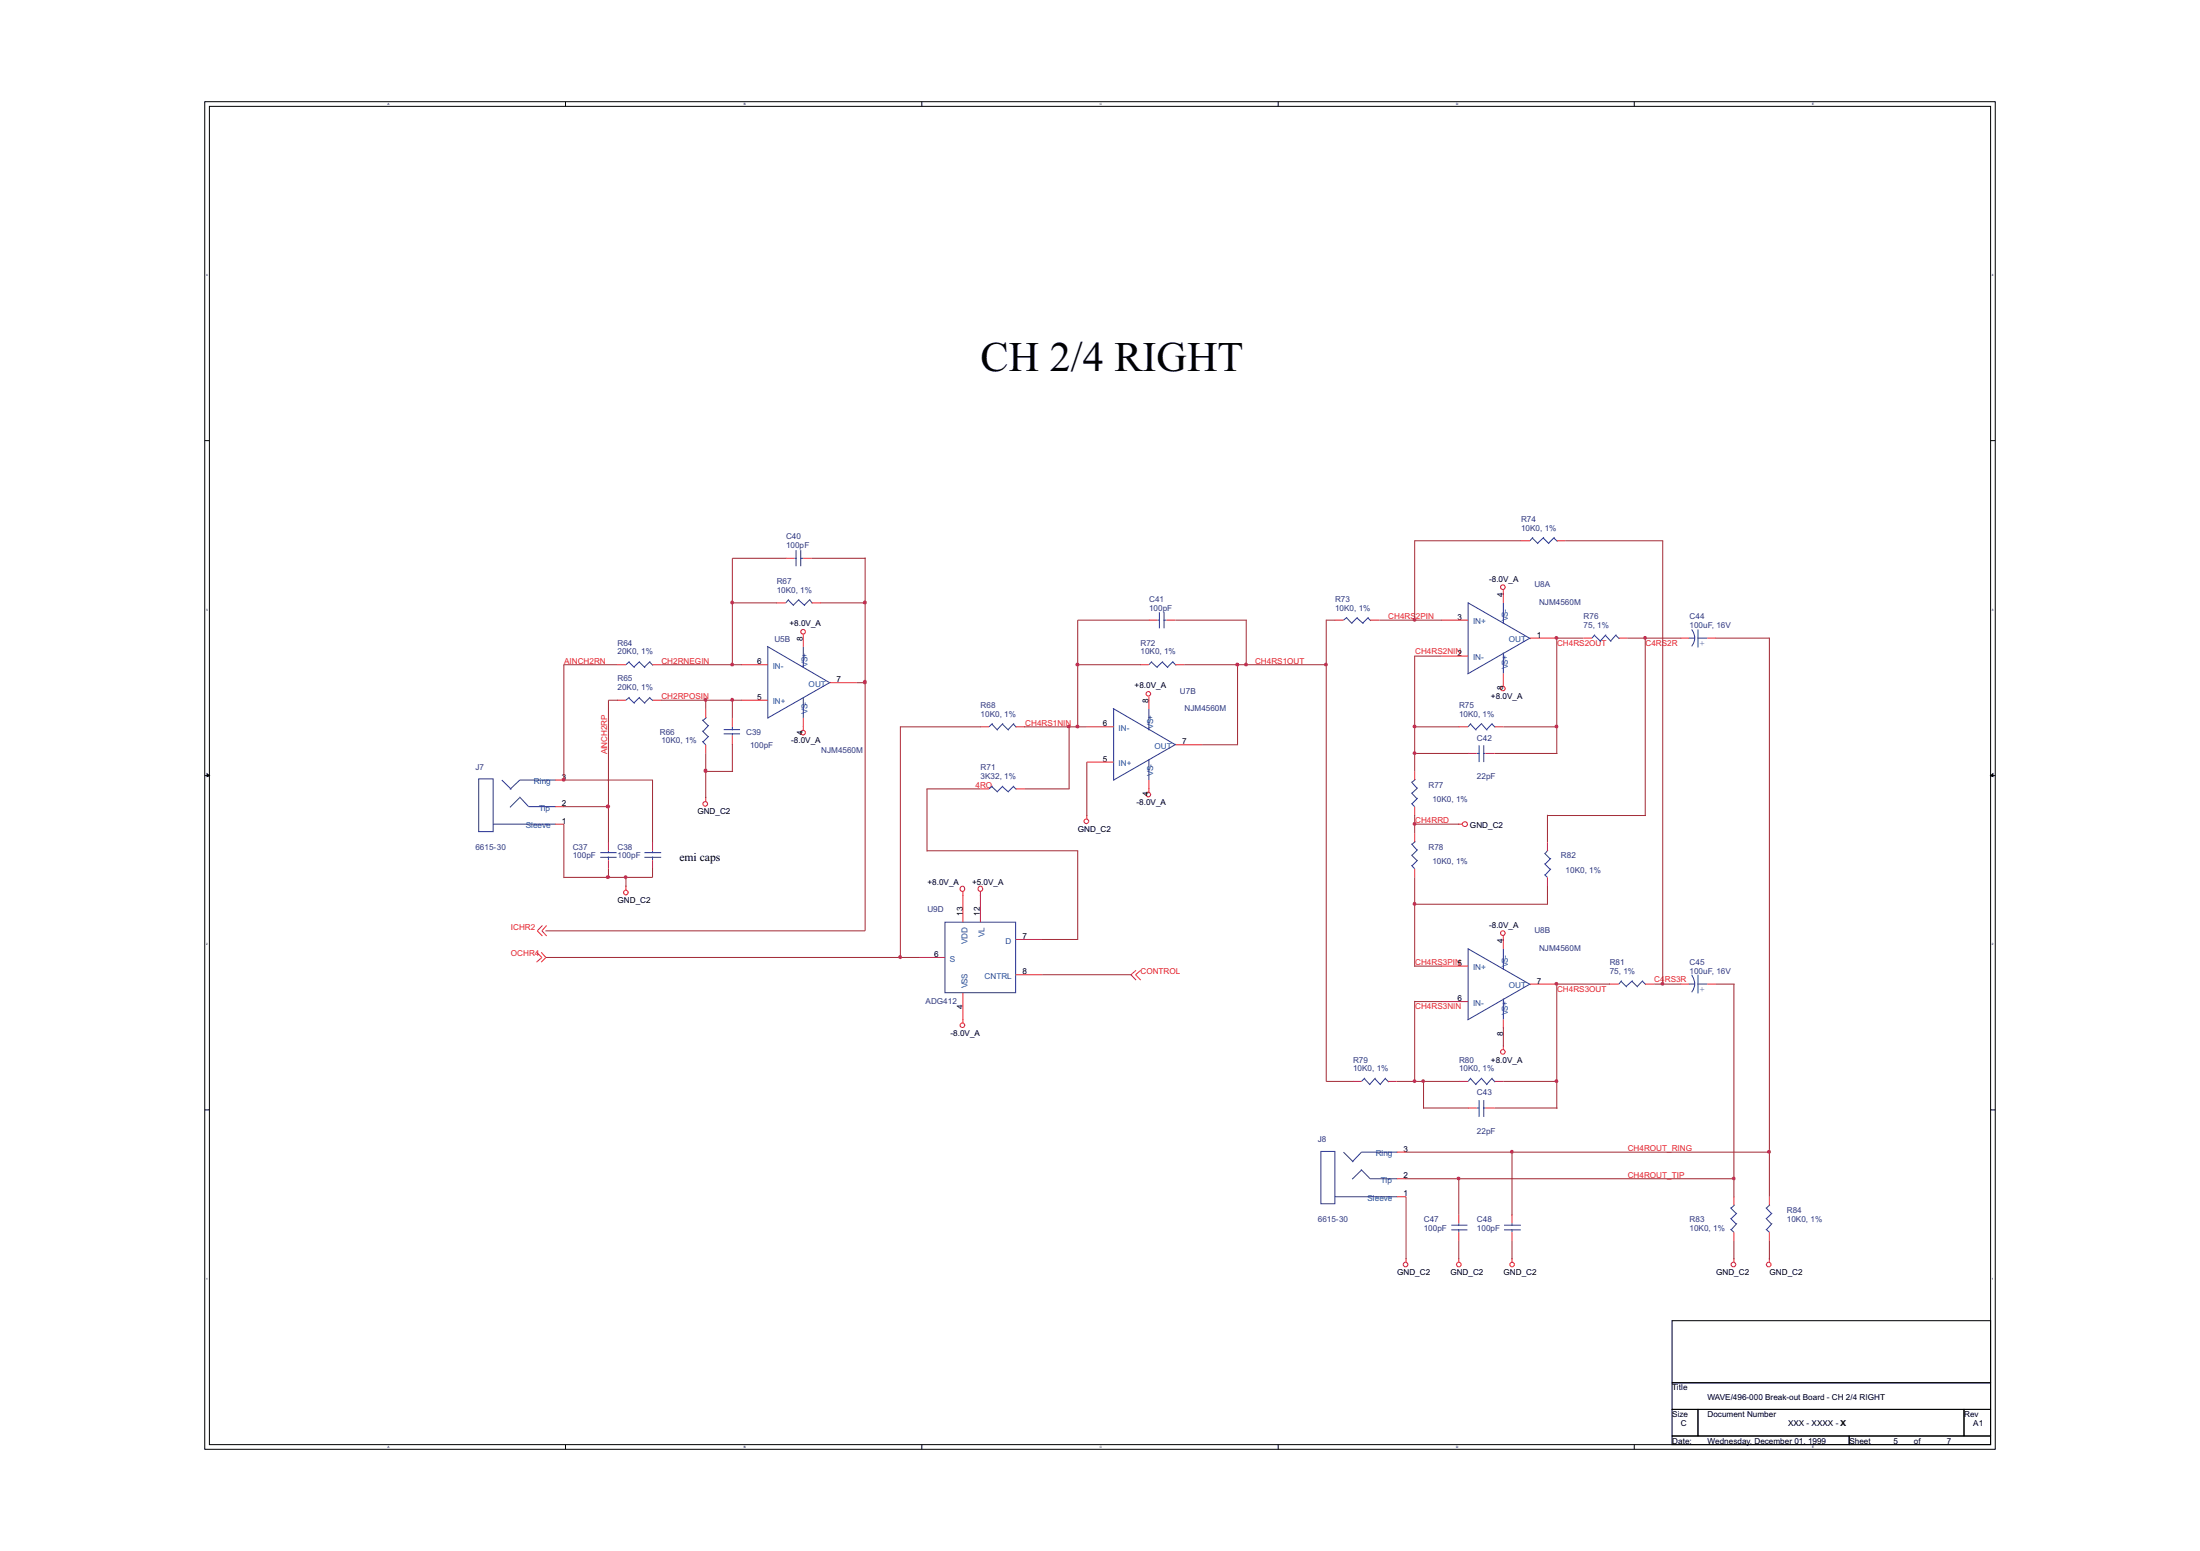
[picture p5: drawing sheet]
<svg xmlns="http://www.w3.org/2000/svg" width="210mm" height="148mm" viewBox="0 0 210 148" stroke-linecap="round" stroke-linejoin="round" font-family="sans-serif">
<g fill="none" stroke="#010202" stroke-width=".1">
<path d="M19.5 9.7h171v128.6h-171zM20 10.1h170v127.8h-170zM54 9.7v.4M88 9.7v.4M122 9.7v.4M156 9.7v.4M19.5 42h.5M190 42h.5M19.5 74h.5M190 74h.5M54 137.9v.4M88 137.9v.4"/>
<path d="M122 137.9v.4M156 137.9v.4M159.6 126h30.4v5.9h-30.4z"/>
</g>
<path d="M19.8 73.8l.2 .2-.2 .1z" fill="#010202"/>
<path d="M19.8 73.8l.2 .2-.2 .1z" fill="none" stroke="#010202" stroke-width=".1"/>
<path d="M190 74l.2-.2v.3z" fill="#010202"/>
<path d="M190 74l.2-.2v.3zM19.5 105.9h.5M190 105.9h.5M159.6 131.9h30.4v2.6h-30.4zM159.6 134.5h2.5v2.5h-2.5zM159.6 137h16.9v.9h-16.9zM162.1 134.5h25.4v2.5h-25.4zM176.5 137h13.5v.9h-13.5zM187.5 134.5h2.5v2.5h-2.5z" fill="none" stroke="#010202" stroke-width=".1"/>
<g fill="none" stroke="#ee2028" stroke-width=".1">
<path d="M74.1 57.5h.9M75 53.3h.8M76.7 53.3h.8M77.5 57.5h.9M109.7 59.2h.8M111.3 59.2h.9M127.4 59.2h.8M130.8 59.2h.9M137.6 59.2h2.5M143.5 56.3v1.2M145.2 51.6h.8M148.6 51.6h.8"/>
<path d="M53 78.6h.8M53 74.4h.8M53 77h.8M58.9 63.4h.8M58.9 66.8h.8M62.3 63.4h.8M62.3 66.8h.8M67.4 67.6v.9M67.4 71.1v.8M67.4 76v.5M69.9 68.5v.9M69.9 70.2v.9"/>
<path d="M70.8 63.4h2.5M70.8 66.8h2.5M76.7 60.6v1.1M76.7 68.5v1.2M79.2 65.1h2.6M93.6 69.4h.8M93.6 75.3h.8M96.9 69.4h.9M96.9 75.3h.9M103.7 77.8v.4M103.7 69.4h2.6M103.7 72.7h2.6"/>
<path d="M108.8 63.4h.9M109.7 66.5v1.1M109.7 74.4v1.2M112.2 63.4h.9M112.2 71.1h2.5M135 73.6v.8M135 77v.8M135 79.5v.9M137.6 62.6h2.5M139.2 78.6h.4M139.2 69.4h.9M140.1 71.9h.9"/>
<path d="M141.8 71.9h.9M142.7 69.4h.8M143.5 64.3v1.2M146 60.9h2.6M151.1 60.9h.9M154.5 60.9h.8M160.4 60.9h.9M163 60.9h.8M51.2 90.9l.5 .5-.5 .4M51.7 90.9l.4 .5-.4 .4M51.8 88.3l-.5 .5 .5 .5M52.2 88.3l-.5 .5 .5 .5"/>
<path d="M58.1 80.4v.8M58.1 82.1v.8M59.7 84.5v.4M62.3 80.4v.8M62.3 82.1v.8M87.7 91.4h2.5M91.9 85.1v2.9M91.9 94.7v2.9M93.6 85.1v2.9M96.9 93h2.6M96.9 89.6h2.6M108.4 92.6l-.4 .4 .4 .5"/>
<path d="M108.9 92.6l-.5 .4 .5 .5M135 82.9v.8M137.6 95.6h2.5M137.6 92.2h2.5M143.5 89.3v1.2M143.5 97.3v.8M143.5 99.8v.4M146 93.9h2.6M147.7 80.4v.8M147.7 83.7v.9M153.6 93.9h.9M157 93.9h.9"/>
<path d="M160.4 93.9h.9M163 93.9h.8M129.1 103.2h.9M132.5 103.2h.8M133.3 109.9h.9M133.3 112.5h.9M133.3 114.2h.9M139.2 115.9v.8M139.2 117.6v.8M139.2 103.2h.9M140.1 105.7h.9M141.8 105.7h.9"/>
<path d="M142.7 103.2h.8M144.3 115.9v.8M144.3 117.6v.8M165.5 114.2v.8M165.5 117.6v.8M168.9 114.2v.8M168.9 117.6v.8M134.2 120.1v.4M139.2 120.1v.4M144.3 120.1v.4M165.5 120.1v.4M168.9 120.1v.4"/>
<circle cx="143.5" cy="56" r=".22"/>
<circle cx="67.3" cy="76.7" r=".21"/>
<circle cx="76.7" cy="69.9" r=".21"/>
<circle cx="76.7" cy="60.3" r=".21"/>
<circle cx="103.7" cy="78.4" r=".22"/>
<circle cx="109.6" cy="66.2" r=".22"/>
<circle cx="109.6" cy="75.8" r=".22"/>
<circle cx="139.8" cy="78.6" r=".23"/>
<circle cx="143.5" cy="65.7" r=".21"/>
<circle cx="59.8" cy="85.2" r=".22"/>
<circle cx="91.9" cy="84.8" r=".23"/>
<circle cx="91.9" cy="97.8" r=".22"/>
<circle cx="93.6" cy="84.8" r=".23"/>
<circle cx="143.5" cy="89" r=".22"/>
<circle cx="143.5" cy="100.4" r=".22"/>
<circle cx="134.2" cy="120.7" r=".22"/>
<circle cx="139.2" cy="120.7" r=".22"/>
<circle cx="144.3" cy="120.7" r=".21"/>
<circle cx="165.5" cy="120.7" r=".22"/>
<circle cx="168.8" cy="120.7" r=".22"/>
</g>
<g fill="none" stroke="#2c3695" stroke-width=".1">
<path d="M75.2 57.2l.6 .6M75.3 57.2l-.3 .3M75.8 53.3h.3M76 52.5v1.5M76.2 57.2l.6 .6M76.3 57.2l-.6 .6M76.4 53.3h.3M76.4 52.5v1.5M77.3 57.2l.2 .4M77.3 57.2l-.5 .6M110.5 59.2h.2M110.7 58.4v1.6"/>
<path d="M111 59.2h.3M111.1 58.4v1.6M128.5 59l.6 .5M128.6 58.9l-.4 .3M129.5 59l.6 .5M129.6 58.9l-.6 .6M130.6 59l.2 .2M130.6 58.9l-.5 .6M140.1 57.5v6.8M140.1 57.5l6 3.5M143.5 57.5v2M146.3 51.3l.5 .6"/>
<path d="M146.3 51.3l-.3 .3M147.3 51.3l.6 .6M147.4 51.3l-.6 .5M148.3 51.3l.4 .4M148.4 51.3l-.6 .5M45.7 74.3h1.4v5.1h-1.4zM47.1 78.6h5.9M47.9 74.4l.9 .9M49.6 76l.9 1h2.5M49.6 76.1l-.9 .9M53 74.4h-3.4l-.9 .9M60 66.6l.6 .5"/>
<path d="M60 63.2l.6 .5M60.1 66.5l-.4 .3M60.1 63.1l-.4 .3M61 66.6l.6 .5M61 63.2l.6 .5M61.1 66.5l-.6 .6M61.1 63.1l-.6 .6M62 66.6l.3 .3M62 63.2l.3 .3M62.1 66.5l-.6 .6M62.1 63.1l-.6 .6M67 70.7l.4 .4"/>
<path d="M67 69.7l.6 .6M67 68.7l.6 .5M67.4 68.5l-.3 .3M67.7 70.2l-.6 .6M67.7 69.2l-.6 .6M69.1 69.6h1.5M69.1 70h1.5M69.9 69.4v.3M69.9 70v.2M73.2 61.7l6 3.4M73.3 61.7v6.9M76.7 61.7v2"/>
<path d="M76.7 66.5v2M79.3 65.1l-6 3.4M94.7 69.1l.5 .6M94.7 75.1l.5 .5M94.7 69l-.3 .4M94.7 75l-.3 .3M95.7 69.1l.6 .6M95.7 75.1l.6 .5M95.7 69l-.5 .6M95.7 75l-.5 .5M96.7 69.1l.3 .3M96.7 75.1l.3 .2"/>
<path d="M96.8 69l-.6 .6M96.8 75l-.6 .5M106.2 67.6l6 3.5M106.3 67.6v6.9M109.7 67.6v2.1M109.7 72.5v1.9M109.9 63.2l.6 .5M110 63.1l-.3 .3M110.9 63.2l.6 .5M111 63.1l-.6 .6M111.9 63.2l.4 .3M112 63.1l-.6 .6"/>
<path d="M112.3 71l-6 3.4M134.7 76.7l.3 .3M134.7 75.7l.6 .5M134.7 74.6l.6 .6M135.1 74.4l-.3 .3M135.3 76.1l-.5 .6M135.3 75.2l-.5 .5M140.4 69.1l.5 .6M140.4 69l-.3 .4M141 71.9h.2M141.2 71.1v1.6M141.4 69.1l.6 .6"/>
<path d="M141.5 69l-.6 .6M141.6 71.9h.2M141.6 71.1v1.6M142.4 69.1l.3 .3M142.5 69l-.6 .6M143.5 62.3v2M146 60.9l-5.9 3.4M152.2 60.6l.6 .6M152.2 60.6l-.2 .3M153.2 60.6l.6 .6M153.3 60.6l-.6 .6M154.2 60.6l.4 .4"/>
<path d="M154.3 60.6l-.6 .6M161.2 60.9h.6M161.5 60.1l.1 .2 .2 .6M161.8 60.9l-.1 .4-.2 .4M162 60.9h1M162.1 60.1v1.7M57.3 81.8h1.6M57.3 81.4h1.6M58.1 81.2v.2M58.1 81.7v.4M61.5 81.8h1.6M61.5 81.4h1.6"/>
<path d="M62.3 81.2v.2M62.3 81.7v.4M90.2 88h6.7v6.7h-6.7zM134.7 82.6l.3 .3M134.7 81.6l.6 .5M134.7 80.5l.6 .6M135.1 80.3l-.3 .3M135.3 82.1l-.5 .5M135.3 81.1l-.5 .5M140.1 90.5v6.8M140.1 90.5l6 3.5M143.5 90.5v2"/>
<path d="M143.5 95.3v2M146 93.9l-5.9 3.4M147.4 83.5l.3 .2M147.4 82.4l.6 .6M147.4 81.4l.6 .6M147.8 81.1l-.3 .4M148 82.9l-.5 .6M148 81.9l-.5 .6M154.7 93.6l.6 .6M154.8 93.6l-.3 .3M155.8 93.6l.5 .6M155.8 93.6l-.6 .5"/>
<path d="M156.8 93.6l.3 .4M156.8 93.6l-.5 .5M161.2 93.9h.6M161.5 93l.3 .9M161.8 93.9l-.2 .5-.1 .3M162 93.9h1M162.1 93v1.8M126.1 109.9h1.3v5h-1.3zM127.4 114.2h6M128.2 109.9l1 1M129.9 111.6l.9 .9h2.6M130 111.7l-.9 .8"/>
<path d="M130.2 102.9l.6 .6M130.3 102.9l-.3 .3M131.2 102.9l.6 .6M131.3 102.9l-.6 .6M132.2 102.9l.4 .4M132.3 102.9l-.6 .6M133.4 109.9h-3.4l-.9 1M138.5 117.4h1.6M138.5 116.9h1.6M139.2 116.7v.3M139.2 117.3v.3M140.4 102.9l.5 .6"/>
<path d="M140.4 102.9l-.3 .3M141 105.7h.2M141.2 105v1.6M141.4 102.9l.6 .6M141.5 102.9l-.6 .6M141.6 105.7h.2M141.6 105v1.6M142.4 102.9l.3 .4M142.5 102.9l-.6 .6M143.6 117.4h1.6M143.6 116.9h1.6M144.3 116.7v.3"/>
<path d="M144.3 117.3v.3M165.2 116.2l.5 .6M165.2 117.3l.3 .3M165.2 115.2l.5 .6M165.6 115l-.4 .3M165.8 116.7l-.6 .7M165.8 115.8l-.6 .5M168.6 117.3l.3 .3M168.6 116.2l.5 .6M168.6 115.2l.5 .6M168.9 115l-.3 .3M169.2 116.7l-.6 .7"/>
<path d="M169.2 115.8l-.6 .5"/>
</g>
<g fill="none" stroke="#a22934" stroke-width=".1">
<path d="M69.9 57.5h4.3M75.1 53.3h-5.2v10.2M77.5 53.3h5.1M78.3 57.5h4.3M82.6 53.2v35.6h-30.5M109.7 59.2h-6.8v10.2M112.2 59.2h6.8M119 59.2v4.3M126.6 59.2h.9M126.6 59.1v44.1h2.6M131.7 59.2h5.9M135 51.6v7.6"/>
<path d="M135 51.6h10.2M149.4 51.6h9.4M158.7 51.6v42.4M53.8 63.4h5.1M53.8 77h4.3M53.8 74.4h8.5M53.8 63.4v11.1M53.8 78.6v5.2M59 66.8h-.9v13.6M62.3 74.4v6M63.1 66.8h7.7M63.1 63.4h7.7"/>
<path d="M67.4 66.7v.9M67.4 71.9v4.2M67.4 73.6h2.6M69.9 66.7v1.8M69.9 71v2.6M81.8 65.1h.8M85.9 69.4h7.7M85.9 69.3v22.1M88.4 75.3h5.2M88.5 75.3v6M97.8 69.4h5.9M97.8 75.3h4.3"/>
<path d="M102 69.3v6M102.9 63.4h6M103.7 72.7v5.2M113.1 63.4h13.5M114.7 71.1h3.5M118.1 63.4v7.7M135 62.6h2.6M135 69.4h4.3M135 62.6v11M135 77.8v1.7M135 71.9h5.2M135 78.6h4.3"/>
<path d="M142.7 71.9h6M143.5 69.4h5.2M147.7 77.8v2.6M147.7 77.8h9.4M148.5 60.9h2.6M148.6 60.8v11.1M155.3 60.9h5.2M157 60.8v17M163.7 60.9h5.2M168.9 60.8v53.4M52.1 91.4h35.6M58.1 82.9v.9"/>
<path d="M59.7 83.7v.9M62.3 82.8v.9h-8.5M88.5 81.2h14.4M99.4 89.6h3.5M99.5 93h8.5M102.9 81.2v8.5M135 83.7v8.6M135 95.5v7.7M135 92.2h2.6M135 95.6h2.6M135 86.3h12.8M143.5 98v1.8"/>
<path d="M147.7 84.5v1.8M153.7 93.9h-5.1v11.9M157.9 93.9h2.6M163.8 93.9h1.8M165.5 93.9v20.4M133.3 103.2h6M134.2 112.5h31.3M134.2 114.2v6M134.2 109.9h34.7M135.9 105.7h4.3M135.9 103.2v2.6M139.2 112.4v3.5"/>
<path d="M139.2 118.4v1.8M142.7 105.7h6M143.5 103.2h5.2M144.3 109.9v6.1M144.3 118.4v1.8M165.5 118.4v1.8M168.9 118.4v1.8"/>
</g>
<path d="M69.8 63.3h.2v.2h-.2z" fill-rule="evenodd" fill="#b6218b"/>
<path d="M69.8 63.3h.2v.2h-.2z" fill="none" stroke="#b6218b" stroke-width=".1"/>
<path d="M57.9 76.9l.2-.1 .1 .1-.1 .2h-.2z" fill-rule="evenodd" fill="#b6218b"/>
<path d="M57.9 76.9l.2-.1 .1 .1-.1 .2h-.2z" fill="none" stroke="#b6218b" stroke-width=".1"/>
<path d="M53.7 74.3h.2v.2h-.2z" fill-rule="evenodd" fill="#b6218b"/>
<path d="M53.7 74.3h.2v.2h-.2z" fill="none" stroke="#b6218b" stroke-width=".1"/>
<path d="M69.8 66.7h.2v.2h-.2z" fill-rule="evenodd" fill="#b6218b"/>
<path d="M69.8 66.7h.2v.2h-.2z" fill="none" stroke="#b6218b" stroke-width=".1"/>
<path d="M67.3 66.7h.2v.2h-.2z" fill-rule="evenodd" fill="#b6218b"/>
<path d="M67.3 66.7h.2v.2h-.2z" fill="none" stroke="#b6218b" stroke-width=".1"/>
<path d="M134.9 59.1l.1-.1 .2 .2-.2 .1-.1-.1z" fill-rule="evenodd" fill="#b6218b"/>
<path d="M134.9 59.1l.1-.1 .2 .2-.2 .1-.1-.1z" fill="none" stroke="#b6218b" stroke-width=".1"/>
<path d="M148.5 69.2h.2v.2h-.2z" fill-rule="evenodd" fill="#b6218b"/>
<path d="M148.5 69.2h.2v.2h-.2z" fill="none" stroke="#b6218b" stroke-width=".1"/>
<path d="M135 71.7l.1 .1 .1 .1-.2 .1-.1-.1z" fill-rule="evenodd" fill="#b6218b"/>
<path d="M135 71.7l.1 .1 .1 .1-.2 .1-.1-.1z" fill="none" stroke="#b6218b" stroke-width=".1"/>
<path d="M134.9 69.2h.2v.2h-.2z" fill-rule="evenodd" fill="#b6218b"/>
<path d="M134.9 69.2h.2v.2h-.2z" fill="none" stroke="#b6218b" stroke-width=".1"/>
<path d="M135 86.1l.1 .1 .1 .1-.2 .1-.1-.1z" fill-rule="evenodd" fill="#b6218b"/>
<path d="M135 86.1l.1 .1 .1 .1-.2 .1-.1-.1z" fill="none" stroke="#b6218b" stroke-width=".1"/>
<path d="M102.7 63.3h.3v.2h-.3z" fill-rule="evenodd" fill="#b6218b"/>
<path d="M102.7 63.3h.3v.2h-.3z" fill="none" stroke="#b6218b" stroke-width=".1"/>
<path d="M118 63.3h.2v.2h-.2z" fill-rule="evenodd" fill="#b6218b"/>
<path d="M118 63.3h.2v.2h-.2z" fill="none" stroke="#b6218b" stroke-width=".1"/>
<path d="M148.5 103l.2 .1v.1l-.1 .1-.2-.1z" fill-rule="evenodd" fill="#b6218b"/>
<path d="M148.5 103l.2 .1v.1l-.1 .1-.2-.1z" fill="none" stroke="#b6218b" stroke-width=".1"/>
<path d="M158.6 93.8h.2v.2h-.2z" fill-rule="evenodd" fill="#b6218b"/>
<path d="M158.6 93.8h.2v.2h-.2z" fill="none" stroke="#b6218b" stroke-width=".1"/>
<path d="M157 60.7l.1 .1v.2h-.1l-.1-.1z" fill-rule="evenodd" fill="#b6218b"/>
<path d="M157 60.7l.1 .1v.2h-.1l-.1-.1z" fill="none" stroke="#b6218b" stroke-width=".1"/>
<path d="M69.8 57.4h.2v.2h-.2z" fill-rule="evenodd" fill="#b6218b"/>
<path d="M69.8 57.4h.2v.2h-.2z" fill="none" stroke="#b6218b" stroke-width=".1"/>
<path d="M82.4 65h.3v.2h-.3z" fill-rule="evenodd" fill="#b6218b"/>
<path d="M82.4 65h.3v.2h-.3z" fill="none" stroke="#b6218b" stroke-width=".1"/>
<path d="M148.4 93.8l.2-.1 .1 .2-.1 .1h-.1z" fill-rule="evenodd" fill="#b6218b"/>
<path d="M148.4 93.8l.2-.1 .1 .2-.1 .1h-.1z" fill="none" stroke="#b6218b" stroke-width=".1"/>
<path d="M148.5 60.7l.2 .1v.1l-.1 .1-.2-.1z" fill-rule="evenodd" fill="#b6218b"/>
<path d="M148.5 60.7l.2 .1v.1l-.1 .1-.2-.1z" fill="none" stroke="#b6218b" stroke-width=".1"/>
<path d="M82.4 57.4h.3v.2h-.3z" fill-rule="evenodd" fill="#b6218b"/>
<path d="M82.4 57.4h.3v.2h-.3z" fill="none" stroke="#b6218b" stroke-width=".1"/>
<path d="M85.8 91.2h.2v.2h-.2z" fill-rule="evenodd" fill="#b6218b"/>
<path d="M85.8 91.2h.2v.2h-.2z" fill="none" stroke="#b6218b" stroke-width=".1"/>
<path d="M102.7 69.2h.3v.2h-.3z" fill-rule="evenodd" fill="#b6218b"/>
<path d="M102.7 69.2h.3v.2h-.3z" fill="none" stroke="#b6218b" stroke-width=".1"/>
<path d="M126.5 63.3h.2v.2h-.2z" fill-rule="evenodd" fill="#b6218b"/>
<path d="M126.5 63.3h.2v.2h-.2z" fill="none" stroke="#b6218b" stroke-width=".1"/>
<path d="M135 103l.1 .1 .1 .1-.2 .1-.1-.1z" fill-rule="evenodd" fill="#b6218b"/>
<path d="M135 103l.1 .1 .1 .1-.2 .1-.1-.1z" fill="none" stroke="#b6218b" stroke-width=".1"/>
<path d="M135.7 103.1l.2-.1 .1 .2-.1 .1h-.1z" fill-rule="evenodd" fill="#b6218b"/>
<path d="M135.7 103.1l.2-.1 .1 .2-.1 .1h-.1z" fill="none" stroke="#b6218b" stroke-width=".1"/>
<path d="M118.9 63.3h.1v.2h-.2v-.1z" fill-rule="evenodd" fill="#b6218b"/>
<path d="M118.9 63.3h.1v.2h-.2v-.1z" fill="none" stroke="#b6218b" stroke-width=".1"/>
<path d="M165.4 112.4h.2v.1h-.2z" fill-rule="evenodd" fill="#b6218b"/>
<path d="M165.4 112.4h.2v.1h-.2z" fill="none" stroke="#b6218b" stroke-width=".1"/>
<path d="M139.1 112.4h.2v.1h-.2z" fill-rule="evenodd" fill="#b6218b"/>
<path d="M139.1 112.4h.2v.1h-.2z" fill="none" stroke="#b6218b" stroke-width=".1"/>
<path d="M101.9 69.2h.2v.2h-.2z" fill-rule="evenodd" fill="#b6218b"/>
<path d="M101.9 69.2h.2v.2h-.2z" fill="none" stroke="#b6218b" stroke-width=".1"/>
<path d="M144.2 109.8h.2v.2h-.2z" fill-rule="evenodd" fill="#b6218b"/>
<path d="M144.2 109.8h.2v.2h-.2z" fill="none" stroke="#b6218b" stroke-width=".1"/>
<path d="M168.8 109.8h.2v.2h-.2z" fill-rule="evenodd" fill="#b6218b"/>
<path d="M168.8 109.8h.2v.2h-.2z" fill="none" stroke="#b6218b" stroke-width=".1"/>
<path d="M134.9 78.5h.2v.2h-.2z" fill-rule="evenodd" fill="#b6218b"/>
<path d="M134.9 78.5h.2v.2h-.2z" fill="none" stroke="#b6218b" stroke-width=".1"/>
<path d="M67.3 73.4h.2v.3l-.3-.1z" fill-rule="evenodd" fill="#b6218b"/>
<path d="M67.3 73.4h.2v.3l-.3-.1z" fill="none" stroke="#b6218b" stroke-width=".1"/>
<path d="M59.6 83.6h.1l.2 .1-.2 .1h-.1z" fill-rule="evenodd" fill="#b6218b"/>
<path d="M59.6 83.6h.1l.2 .1-.2 .1h-.1z" fill="none" stroke="#b6218b" stroke-width=".1"/>
<path d="M57.9 83.6h.2l.1 .1-.2 .1h-.1z" fill-rule="evenodd" fill="#b6218b"/>
<path d="M57.9 83.6h.2l.1 .1-.2 .1h-.1z" fill="none" stroke="#b6218b" stroke-width=".1"/>
<text font-size="4" fill="#010202" x="93.6" y="35.4">CH 2/4 RIGHT</text>
<text font-size="1.1" fill="#010202" x="64.8" y="82.1">emi caps</text>
<g font-size=".8" fill="#2e3090">
<text x="75" y="51.4">C40</text>
<text x="75" y="52.3">100pF</text>
<text x="145.2" y="49.8">R74</text>
<text x="145.2" y="50.6">10K0, 1%</text>
<text x="74.1" y="55.7">R67</text>
<text x="74.1" y="56.5">10K0, 1%</text>
<text x="109.7" y="57.4">C41</text>
<text x="109.7" y="58.3">100pF</text>
<text x="127.4" y="57.4">R73</text>
<text x="127.4" y="58.3">10K0, 1%</text>
<text x="146.5" y="56">U8A</text>
<text x="146.9" y="57.8">NJM4560M</text>
<text x="151.2" y="59.1">R76</text>
<text x="151.2" y="59.9">75, 1%</text>
<text x="161.3" y="59.1">C44</text>
<text x="161.3" y="59.9">100uF, 16V</text>
<text x="58.9" y="65">R65</text>
<text x="58.9" y="65.9">20K0, 1%</text>
<text x="58.9" y="61.6">R64</text>
<text x="58.9" y="62.5">20K0, 1%</text>
<text x="73.9" y="61.3">U5B</text>
<text x="108.9" y="61.6">R72</text>
<text x="108.9" y="62.5">10K0, 1%</text>
<text x="63" y="70.1">R66</text>
<text x="63.1" y="70.9">10K0, 1%</text>
<text x="71.2" y="70.1">C39</text>
<text x="71.6" y="71.4">100pF</text>
<text x="78.4" y="71.8">NJM4560M</text>
<text x="93.6" y="67.6">R68</text>
<text x="93.6" y="68.4">10K0, 1%</text>
<text x="112.6" y="66.2">U7B</text>
<text x="113.1" y="67.9">NJM4560M</text>
<text x="139.3" y="67.6">R75</text>
<text x="139.3" y="68.4">10K0, 1%</text>
<text x="141" y="70.7">C42</text>
<text x="45.4" y="73.5">J7</text>
<text x="93.6" y="73.5">R71</text>
<text x="93.6" y="74.3">3K32, 1%</text>
<text x="136.4" y="75.2">R77</text>
<text x="136.7" y="76.5">10K0, 1%</text>
<text x="141" y="74.3">22pF</text>
<text x="45.4" y="81.1">6615-30</text>
<text x="54.7" y="81.1">C37</text>
<text x="54.7" y="81.9">100pF</text>
<text x="58.9" y="81.1">C38</text>
<text x="58.9" y="81.9">100pF</text>
<text x="136.4" y="81.1">R78</text>
<text x="136.7" y="82.4">10K0, 1%</text>
<text x="149" y="81.9">R82</text>
<text x="149.4" y="83.3">10K0, 1%</text>
<text x="88.5" y="87">U9D</text>
<text x="146.5" y="89">U8B</text>
<text x="88.3" y="95.8">ADG412</text>
<text x="146.9" y="90.7">NJM4560M</text>
<text x="153.7" y="92.1">R81</text>
<text x="153.7" y="92.9">75, 1%</text>
<text x="161.3" y="92.1">C45</text>
<text x="161.3" y="92.9">100uF, 16V</text>
<text x="129.2" y="101.4">R79</text>
<text x="139.3" y="101.4">R80</text>
<text x="129.2" y="102.2">10K0, 1%</text>
<text x="139.3" y="102.2">10K0, 1%</text>
<text x="141" y="104.5">C43</text>
<text x="125.8" y="109">J8</text>
<text x="141" y="108.2">22pF</text>
<text x="125.8" y="116.6">6615-30</text>
<text x="135.9" y="116.6">C47</text>
<text x="135.9" y="117.5">100pF</text>
<text x="141" y="116.6">C48</text>
<text x="141" y="117.5">100pF</text>
<text x="161.3" y="116.6">R83</text>
<text x="161.3" y="117.5">10K0, 1%</text>
<text x="170.6" y="115.8">R84</text>
<text x="170.6" y="116.6">10K0, 1%</text>
</g>
<g font-size=".8" fill="#010202">
<text x="75.4" y="59.8">+8.0V_A</text>
<text x="139.1" y="59.1">3</text>
<text x="142.1" y="55.5">-8.0V_A</text>
<text x="143.5" y="56.9" transform="rotate(-90 143.5 56.9)">4</text>
<text x="72.3" y="63.4">6</text>
<text x="76.6" y="61.1" transform="rotate(-90 76.6 61.1)">8</text>
<text x="79.8" y="65.1">7</text>
<text x="108.3" y="65.7">+8.0V_A</text>
<text x="139.1" y="62.6">2</text>
<text x="143.5" y="65.8" transform="rotate(-90 143.5 65.8)">8</text>
<text x="146.7" y="60.8">1</text>
<text x="72.3" y="66.8">5</text>
<text x="75.5" y="70.9">-8.0V_A</text>
<text x="76.6" y="70.1" transform="rotate(-90 76.6 70.1)">4</text>
<text x="105.3" y="69.3">6</text>
<text x="109.6" y="67" transform="rotate(-90 109.6 67)">8</text>
<text x="112.9" y="71">7</text>
<text x="142.3" y="66.7">+8.0V_A</text>
<text x="53.6" y="74.4">3</text>
<text x="53.6" y="77">2</text>
<text x="66.6" y="77.7">GND_C2</text>
<text x="105.3" y="72.7">5</text>
<text x="108.5" y="76.8">-8.0V_A</text>
<text x="109.6" y="76" transform="rotate(-90 109.6 76)">4</text>
<text x="53.6" y="78.6">1</text>
<text x="102.9" y="79.4">GND_C2</text>
<text x="140.3" y="79">GND_C2</text>
<text x="58.9" y="86.2">GND_C2</text>
<text x="88.5" y="84.5">+8.0V_A</text>
<text x="91.9" y="87.4" transform="rotate(-90 91.9 87.4)">13</text>
<text x="92.8" y="84.5">+5.0V_A</text>
<text x="93.5" y="87.4" transform="rotate(-90 93.5 87.4)">12</text>
<text x="97.6" y="89.6">7</text>
<text x="142.1" y="88.6">-8.0V_A</text>
<text x="143.5" y="89.9" transform="rotate(-90 143.5 89.9)">4</text>
<text x="89.2" y="91.3">6</text>
<text x="97.6" y="93">8</text>
<text x="139.1" y="95.5">6</text>
<text x="146.7" y="93.9">7</text>
<text x="90.7" y="98.8">-8.0V_A</text>
<text x="91.9" y="96.3" transform="rotate(-90 91.9 96.3)">4</text>
<text x="142.3" y="101.4">+8.0V_A</text>
<text x="143.5" y="98.8" transform="rotate(-90 143.5 98.8)">8</text>
<text x="134" y="109.9">3</text>
<text x="134" y="112.4">2</text>
<text x="134" y="114.2">1</text>
<text x="133.4" y="121.7">GND_C2</text>
<text x="138.4" y="121.7">GND_C2</text>
<text x="143.5" y="121.7">GND_C2</text>
<text x="163.8" y="121.7">GND_C2</text>
<text x="168.9" y="121.7">GND_C2</text>
<text x="159.6" y="132.7">Title</text>
<text x="159.6" y="135.2">Size</text>
<text x="159.6" y="137.8">Date:</text>
<text x="160.5" y="136">C</text>
<text x="163" y="133.6">WAVE/496-000 Break-out Board - CH 2/4 RIGHT</text>
<text x="163" y="137.8">Wednesday, December 01, 1999</text>
<text x="163" y="135.2">Document Number</text>
<text x="170.7" y="136">XXX - XXXX - X</text>
<text x="176.5" y="137.8">Sheet</text>
<text x="180.7" y="137.8">5</text>
<text x="182.7" y="137.8">of</text>
<text x="185.8" y="137.8">7</text>
<text x="187.5" y="135.2">Rev</text>
<text x="188.4" y="136">A1</text>
</g>
<g font-size=".8" fill="#ee2028">
<text x="132.5" y="59.1">CH4RS2PIN</text>
<text x="53.8" y="63.3">AINCH2RN</text>
<text x="63.1" y="63.3">CH2RNEGIN</text>
<text x="119.8" y="63.3">CH4RS1OUT</text>
<text x="135.1" y="62.5">CH4RS2NIN</text>
<text x="148.6" y="61.6">CH4RS2OUT</text>
<text x="157.1" y="61.6">C4RS2R</text>
<text x="57.9" y="71.9" transform="rotate(-90 57.9 71.9)">AINCH2RP</text>
<text x="63.1" y="66.7">CH2RPOSIN</text>
<text x="97.9" y="69.3">CH4RS1NIN</text>
<text x="93.1" y="75.2">4RO</text>
<text x="135.1" y="78.6">CH4RRD</text>
<text x="48.8" y="88.7">ICHR2</text>
<text x="48.8" y="91.3">OCHR4</text>
<text x="108.9" y="92.9">CONTROL</text>
<text x="135.1" y="92.1">CH4RS3PIN5</text>
<text x="148.6" y="94.6">CH4RS3OUT</text>
<text x="157.9" y="93.7">C4RS3R</text>
<text x="135.1" y="96.3">CH4RS3NIN</text>
<text x="155.4" y="112.4">CH4ROUT_TIP</text>
<text x="155.4" y="109.8">CH4ROUT_RING</text>
</g>
<g font-size=".8" fill="#14589f">
<text x="140.6" y="59.6">IN+</text>
<text x="143.9" y="59.2" transform="rotate(-90 143.9 59.2)">VS-</text>
<text x="73.8" y="63.8">IN-</text>
<text x="77.1" y="63.6" transform="rotate(-90 77.1 63.6)">VS+</text>
<text x="77.2" y="65.5">OUT</text>
<text x="140.6" y="63">IN-</text>
<text x="143.9" y="63.8" transform="rotate(-90 143.9 63.8)">VS+</text>
<text x="144" y="61.3">OUT</text>
<text x="73.8" y="67.2">IN+</text>
<text x="77.1" y="68.1" transform="rotate(-90 77.1 68.1)">VS-</text>
<text x="106.8" y="69.8">IN-</text>
<text x="110.1" y="69.5" transform="rotate(-90 110.1 69.5)">VS+</text>
<text x="110.2" y="71.5">OUT</text>
<text x="51" y="74.8">Ring</text>
<text x="51.5" y="77.4">Tip</text>
<text x="106.8" y="73.1">IN+</text>
<text x="110.1" y="74" transform="rotate(-90 110.1 74)">VS-</text>
<text x="50.2" y="79">Sleeve</text>
<text x="94" y="89.4" transform="rotate(-90 94 89.4)">VL</text>
<text x="90.7" y="91.8">S</text>
<text x="92.3" y="94.3" transform="rotate(-90 92.3 94.3)">VSS</text>
<text x="92.3" y="90" transform="rotate(-90 92.3 90)">VDD</text>
<text x="94" y="93.4">CNTRL</text>
<text x="96" y="90">D</text>
<text x="140.6" y="96">IN-</text>
<text x="140.6" y="92.6">IN+</text>
<text x="143.9" y="92.3" transform="rotate(-90 143.9 92.3)">VS-</text>
<text x="144" y="94.3">OUT</text>
<text x="143.9" y="96.8" transform="rotate(-90 143.9 96.8)">VS+</text>
<text x="131.3" y="110.3">Ring</text>
<text x="131.8" y="112.9">Tip</text>
<text x="130.5" y="114.6">Sleeve</text>
</g>
<g font-size=".8" fill="#2c3695">
<text x="162.2" y="61.2" transform="rotate(90 162.2 61.2)">+</text>
<text x="162.2" y="94.1" transform="rotate(90 162.2 94.1)">+</text>
</g>
<g font-size=".3" fill="#010202">
<text x="37" y="10">A</text>
<text x="71" y="10">B</text>
<text x="105" y="10">C</text>
<text x="139" y="10">D</text>
<text x="173" y="10">E</text>
<text x="19.7" y="26.3">4</text>
<text x="190.1" y="26.3">4</text>
<text x="19.7" y="58.3">3</text>
<text x="190.1" y="58.3">3</text>
<text x="19.7" y="90.2">2</text>
<text x="190.1" y="90.2">2</text>
<text x="19.7" y="122.1">1</text>
<text x="190.1" y="122.1">1</text>
<text x="37" y="138.2">A</text>
<text x="71" y="138.2">B</text>
<text x="105" y="138.2">C</text>
<text x="139" y="138.2">D</text>
<text x="173" y="138.2">E</text>
</g>
</svg>
